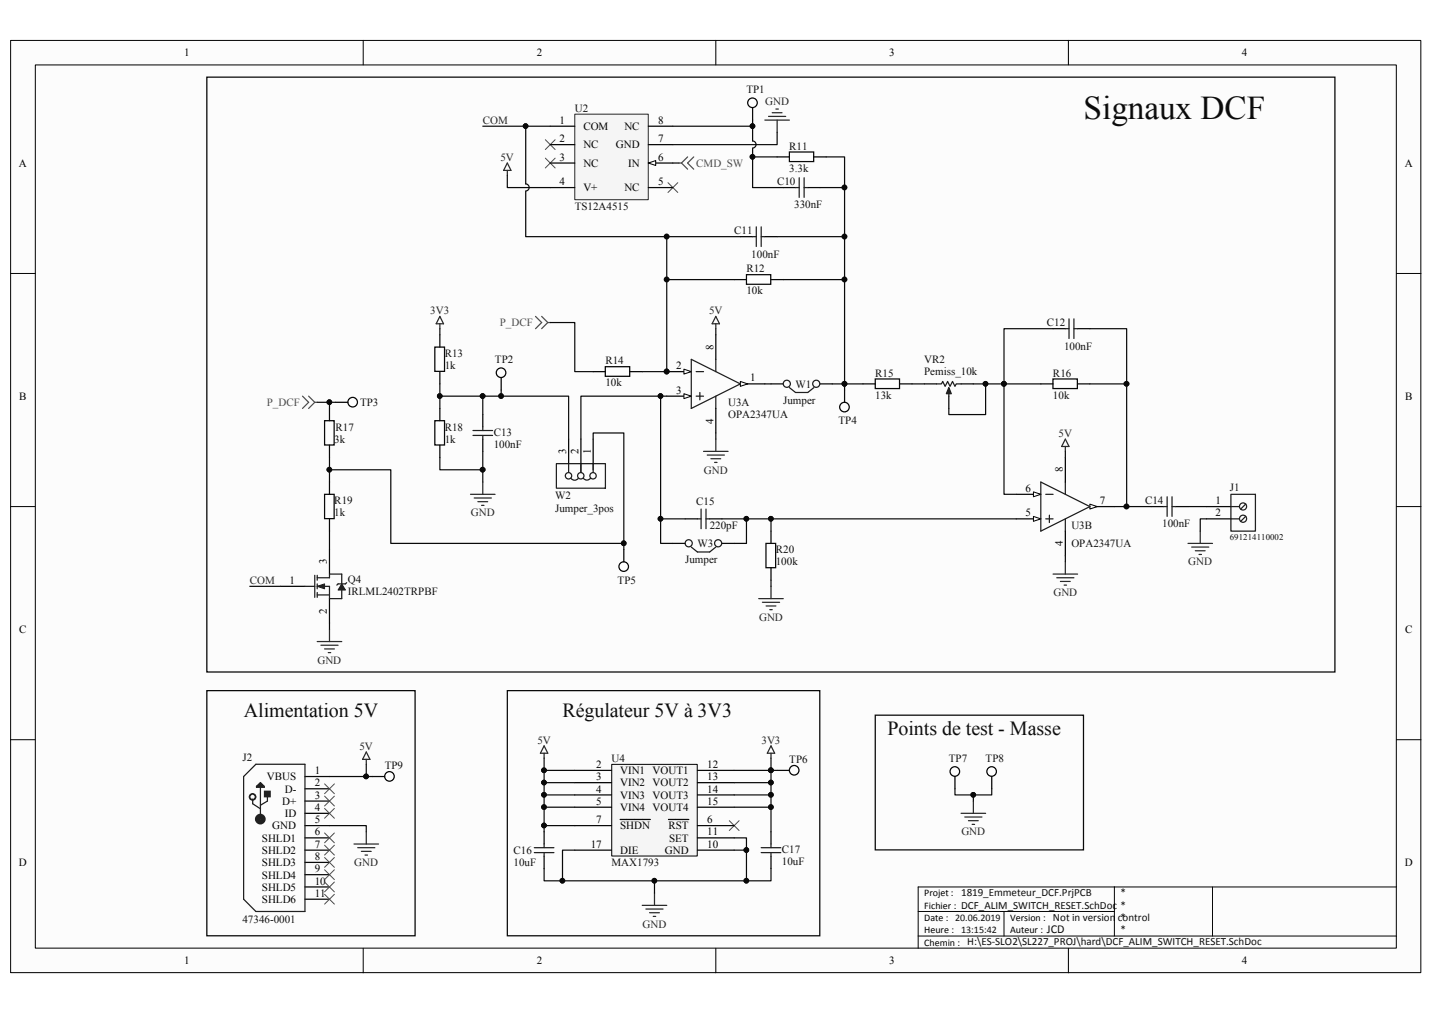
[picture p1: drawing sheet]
<svg xmlns="http://www.w3.org/2000/svg" width="297mm" height="210mm" viewBox="0 0 297 210" stroke-linecap="round" stroke-linejoin="round" font-family="sans-serif">
<path d="M2.2 8.4h292.5v193.2h-292.5z" fill="#fcfcfc"/>
<path d="M2.2 8.4h292.5v193.2h-292.5z" fill="none" stroke="#000" stroke-width=".21"/>
<path d="M7.4 13.5h282.2v183.1h-282.2z" fill="#fcfcfc"/>
<g fill="none" stroke="#000" stroke-width=".21">
<path d="M7.3 13.5h282.3v183.1h-282.3zM75.3 8.4v5.1M148.5 8.4v5.1M221.6 8.4v5.1M2.2 56.7h5.1M289.6 56.7h5.1M2.2 105h5.1M289.6 105h5.1M2.2 153.3h5.1M289.6 153.3h5.1M75.3 196.6v5.1M148.5 196.6v5.1"/>
<path d="M190.4 189h40.7M190.4 194h99.2M208.2 189v5M221.6 196.6v5.1M231.1 183.9v10.1M251.5 183.9h-61.1v12.7M289.6 183.9h-38.1v10.1"/>
</g>
<g fill="none" stroke="#000" stroke-width=".25">
<path d="M226 105h5.1M42.9 143.2h43.2v50.8h-43.2zM105.2 143.2h64.8v50.8h-64.8zM63.2 161h5.1M63.2 163.5h5.1M63.2 166.1h5.1M63.2 168.6h5.1M63.2 171.2h5.1M63.2 173.7h5.1M63.2 176.2h5.1M63.2 178.8h5.1M112.9 172.4v2.6"/>
<path d="M112.9 177.5v2.6M159.9 172.4v2.6M159.9 177.5v2.6M63.2 181.3h5.1M63.2 186.4h5.1M63.2 183.9h5.1"/>
</g>
<g fill="none" stroke="#1c1c1c" stroke-width=".25">
<path d="M50.5 161l2.6-2.6h10.1v30.6h-10.1l-2.6-2.6zM52.4 165.6v1l1.6 1.1M53.2 163l.8-.8 .8 .8v.2h-1.6zM53.2 163h1.4M54 163.2v6.6M54 162.4l-.4 .4h.8l-.4-.2M55.5 164.9v1.2l-1.5 .8M110.8 175.7h4.1M110.8 176.7h4.1M112.9 175v.7M112.9 176.7v.8M157.9 175.7h4"/>
<path d="M157.9 176.7h4M159.9 175v.7M159.9 176.7v.8"/>
</g>
<path d="M54.9 164h1.1v1.2h-1.1z" fill-rule="evenodd" fill="#1c1c1c" stroke="#1c1c1c" stroke-width=".25"/>
<g fill="none" stroke="#1c1c1c" stroke-width="1.3">
<circle cx="52.4" cy="165.2" r=".18"/>
<circle cx="54" cy="169.8" r=".48"/>
</g>
<g fill="none" stroke="#262626" stroke-width=".25">
<path d="M76 155.9l.7 1.5h-1.5zM76 157.4v1M112.9 154.6l.7 1.5h-1.5zM112.9 156.1v1.1M159.9 154.6l.8 1.5h-1.6zM159.9 156.1v1.1M73.4 175h5.1M74.2 175.7h3.5M74.9 176.5h2.1M75.7 177.3h.5M76 172.4v2.6M133.2 187.7h5.1"/>
<path d="M134 188.4h3.5M134.7 189.2h2.1M135.5 190h.5M135.7 185.1v2.6"/>
</g>
<g fill="none" stroke="#4c4c4c" stroke-width=".21">
<path d="M67.3 162.5l2.1 2M67.3 165l2.1 2.1M67.3 167.6l2.1 2M67.3 172.7l2.1 2M67.3 175.2l2.1 2.1M67.3 177.8l2.1 2M69.4 162.5l-2.1 2M69.4 165l-2.1 2.1M69.4 167.6l-2.1 2M69.4 172.7l-2.1 2M69.4 175.2l-2.1 2.1M69.4 177.8l-2.1 2"/>
<path d="M67.3 180.3l2.1 2M67.3 182.9l2.1 2M67.3 185.4l2.1 2M69.4 180.3l-2.1 2M69.4 182.9l-2.1 2M69.4 185.4l-2.1 2"/>
</g>
<path d="M226 104.5l1.6 .5-1.6 .5z" fill="#fcfcfc"/>
<path d="M226 104.5l1.6 .5-1.6 .5z" fill="none" stroke="#000" stroke-width=".21"/>
<path d="M210.8 107.6h5.1" fill="none" stroke="#000" stroke-width=".25"/>
<path d="M214.3 107.1l1.6 .5-1.6 .5z" fill="#fcfcfc"/>
<path d="M214.3 107.1l1.6 .5-1.6 .5z" fill="none" stroke="#000" stroke-width=".21"/>
<path d="M210.8 102.5h5.1" fill="none" stroke="#000" stroke-width=".25"/>
<path d="M214.3 102l1.6 .5-1.6 .5z" fill="#fcfcfc"/>
<path d="M214.3 102l1.6 .5-1.6 .5z" fill="none" stroke="#000" stroke-width=".21"/>
<path d="M215.9 99.9l10.1 5.1-10.1 5.1zM221 99.9v2.6M216.9 102.5h1.5M216.9 107.6h1.5M217.6 106.8v1.5M221 107.6v2.5" fill="none" stroke="#1c1c1c" stroke-width=".25"/>
<path d="M153.5 79.6h5.1M221 94.8v5.1M221 110.1v5.1" fill="none" stroke="#000" stroke-width=".25"/>
<path d="M153.5 79.1l1.6 .5-1.6 .5z" fill="#fcfcfc"/>
<path d="M153.5 79.1l1.6 .5-1.6 .5z" fill="none" stroke="#000" stroke-width=".21"/>
<path d="M138.3 82.1h5.1" fill="none" stroke="#000" stroke-width=".25"/>
<path d="M141.8 81.6l1.6 .5-1.6 .5z" fill="#fcfcfc"/>
<path d="M141.8 81.6l1.6 .5-1.6 .5z" fill="none" stroke="#000" stroke-width=".21"/>
<path d="M138.3 77h5.1" fill="none" stroke="#000" stroke-width=".25"/>
<path d="M141.8 76.5l1.6 .5-1.6 .5z" fill="#fcfcfc"/>
<path d="M141.8 76.5l1.6 .5-1.6 .5z" fill="none" stroke="#000" stroke-width=".21"/>
<circle cx="138.3" cy="77" r=".48" fill="#0e0e0e" stroke="#0e0e0e" stroke-width=".21"/>
<path d="M143.4 74.5l10.1 5.1-10.1 5.1zM144.4 77h1.5M148.5 74.5v2.5M144.4 82.1h1.5M145.2 81.4v1.5M148.5 82.1v2.6" fill="none" stroke="#1c1c1c" stroke-width=".25"/>
<path d="M148.5 69.4v5.1M148.5 84.7v5.1M250.2 105h5.1M250.2 107.6h5.1" fill="none" stroke="#000" stroke-width=".25"/>
<circle cx="257.8" cy="105" r=".74" fill="#fefefe" stroke="#1c1c1c" stroke-width=".25"/>
<path d="M258.4 104.5l-1.1 1.1" fill="none" stroke="#1c1c1c" stroke-width=".25"/>
<circle cx="257.8" cy="107.5" r=".74" fill="#fefefe" stroke="#1c1c1c" stroke-width=".25"/>
<path d="M255.3 102.5h5.1v7.6h-5.1zM255.3 105h1.8M255.3 107.6h1.8M258.4 107l-1.1 1.1" fill="none" stroke="#1c1c1c" stroke-width=".25"/>
<path d="M90.2 72h2v5h-2z" fill-rule="evenodd" fill="#fefefe" stroke="#000" stroke-width=".25"/>
<path d="M91.2 69.4v2.6M91.2 77v2.6" fill="none" stroke="#000" stroke-width=".25"/>
<path d="M90.2 87.2h2v5h-2z" fill-rule="evenodd" fill="#fefefe" stroke="#000" stroke-width=".25"/>
<path d="M91.2 84.7v2.5M91.2 92.3v2.5M100.1 85.9v2.6M100.1 91v2.6" fill="none" stroke="#000" stroke-width=".25"/>
<path d="M65.8 133h5.1M66.6 133.8h3.5M67.3 134.5h2.1M68.1 135.3h.5M68.3 130.5v2.5" fill="none" stroke="#262626" stroke-width=".25"/>
<path d="M98.1 89.2h4.1M98.1 90.3h4.1M100.1 88.5v.7M100.1 90.3v.7" fill="none" stroke="#1c1c1c" stroke-width=".25"/>
<path d="M125.5 76h5.1v2h-5.1z" fill-rule="evenodd" fill="#fefefe" stroke="#000" stroke-width=".25"/>
<path d="M123 77h2.6M130.7 77h2.5" fill="none" stroke="#000" stroke-width=".25"/>
<path d="M154.8 56.9h5.1v2h-5.1z" fill-rule="evenodd" fill="#fefefe" stroke="#000" stroke-width=".25"/>
<path d="M152.3 58h2.5M153.5 49.1h2.6M158.6 49.1h2.6M159.9 58h2.5" fill="none" stroke="#000" stroke-width=".25"/>
<g fill="none" stroke="#262626" stroke-width=".25">
<path d="M105.2 33.8l.8 1.5h-1.5zM105.2 35.3v1M148.5 65.6l.7 1.5h-1.5zM148.5 67.1v1M145.9 93.6h5.1M146.7 94.3h3.5M147.4 95.1h2.1M148.2 95.9h.5M148.5 91v2.6M221 91l.7 1.6h-1.5zM221 92.6v1M218.4 119h5.1"/>
<path d="M219.2 119.8h3.5M221 116.5v2.5M219.9 120.5h2.1M220.7 121.3h.5"/>
</g>
<path d="M156.1 49.1h.8M156.9 47v4.1M157.9 47v4.1M157.9 49.1h.7" fill="none" stroke="#1c1c1c" stroke-width=".25"/>
<path d="M113.1 29l2 2M113.1 32.8l2 2M115.1 29l-2 2M115.1 32.8l-2 2M138.5 37.9l2.1 2M140.6 37.9l-2.1 2" fill="none" stroke="#4c4c4c" stroke-width=".21"/>
<path d="M163.7 31.5h5.1v2h-5.1z" fill-rule="evenodd" fill="#fefefe" stroke="#000" stroke-width=".25"/>
<path d="M161.2 32.5h2.5M162.4 38.9h2.6M167.5 38.9h2.6M168.8 32.5h2.6M218.4 68.1h2.6M223.5 68.1h2.5M139.6 112.7h2.5M142.1 107.6h2.5M147.2 107.6h2.5M149.7 112.7h2.6M238.8 105h2.5M243.8 105h2.6" fill="none" stroke="#000" stroke-width=".25"/>
<g fill="none" stroke="#1c1c1c" stroke-width=".25">
<path d="M165 38.9h.8M165.8 36.9v4M166.8 36.9v4M166.8 38.9h.7M221 68.1h.7M221.7 66.1v4.1M222.7 66.1v4.1M222.7 68.1h.8M143.4 113.4l1.2 1h2.6l1.3-1M144.6 107.6h.8M145.4 105.5v4.1M146.4 105.5v4.1"/>
<path d="M146.4 107.6h.8M241.3 105h.8M242.1 103v4.1M243.1 103v4.1M243.1 105h.7"/>
<circle cx="142.8" cy="112.6" r=".74"/>
<circle cx="148.9" cy="112.6" r=".74"/>
</g>
<path d="M158.6 24.9h5.1M159.4 24.1h3.6M160.2 23.4h2M160.9 22.6h.5M161.2 24.9v2.5M246.4 112.7h5.1M247.2 113.4h3.5M247.9 114.2h2M248.7 114.9h.5M248.9 110.1v2.6" fill="none" stroke="#262626" stroke-width=".25"/>
<path d="M151.3 170.1l2 2.1M153.3 170.1l-2 2.1" fill="none" stroke="#4c4c4c" stroke-width=".21"/>
<path d="M158.9 112.7h2v5h-2z" fill-rule="evenodd" fill="#fefefe" stroke="#000" stroke-width=".25"/>
<path d="M68.3 113.9v5.1M159.9 110.1v2.6M159.9 117.7v2.6M58.2 121.6h5M68.3 124.1v5.1" fill="none" stroke="#000" stroke-width=".25"/>
<path d="M100.1 99.9v2.6M97.6 102.5h5.1M98.4 103.2h3.5M99.1 104h2M99.9 104.8h.5M157.4 124.1h5M158.1 124.9h3.6M158.9 125.6h2M159.7 126.4h.5M159.9 121.6v2.5" fill="none" stroke="#262626" stroke-width=".25"/>
<path d="M65.3 119.3v4.5M65.8 119.8h2.5M65.8 119.3v1M63.2 121.6h2.1M65.8 121.6h2.5v2.5M65.8 123.3h2.5M65.8 121v1.1M65.8 122.8v1" fill="none" stroke="#1c1c1c" stroke-width=".25"/>
<path d="M65.8 121.6l1.5-.6v1.1z" fill="#1c1c1c"/>
<path d="M65.8 121.6l1.5-.6v1.1z" fill="none" stroke="#1c1c1c" stroke-width=".21"/>
<path d="M68.3 119.8v-.8h2.6v2M70.9 122.3v1.8h-2.6" fill="none" stroke="#1c1c1c" stroke-width=".25"/>
<path d="M70.9 121l.7 1.3h-1.5z" fill="#1c1c1c"/>
<path d="M70.9 121l.7 1.3h-1.5z" fill="none" stroke="#1c1c1c" stroke-width=".21"/>
<path d="M71.9 120.8l-.3 .2h-1.5l-.2 .3" fill="none" stroke="#1c1c1c" stroke-width=".25"/>
<path d="M91.2 65.6l.8 1.5h-1.5zM91.2 67.1v1" fill="none" stroke="#262626" stroke-width=".25"/>
<path d="M42.9 16h234v123.3h-234z" fill="none" stroke="#000" stroke-width=".25"/>
<path d="M67.3 87.2h2v5h-2z" fill-rule="evenodd" fill="#fefefe" stroke="#000" stroke-width=".25"/>
<path d="M68.3 84.7v2.5M68.3 92.3v2.5" fill="none" stroke="#000" stroke-width=".25"/>
<path d="M67.3 102.5h2v5h-2z" fill-rule="evenodd" fill="#fefefe" stroke="#000" stroke-width=".25"/>
<path d="M68.3 99.9v2.6M68.3 107.6v2.5" fill="none" stroke="#000" stroke-width=".25"/>
<path d="M140.8 33.8h.5M141.3 33.8l1.3 1.3M142.6 32.5l-1.3 1.3M143.9 32.5l-1.3 1.3 1.3 1.3M111.1 65.6l1.2 1.3-1.2 1.2M112.3 65.6l1.3 1.3M113.6 66.9l-1.3 1.2M113.6 66.9h.5M62.7 82.1l1.3 1.3-1.3 1.3M64 82.1l1.3 1.3M65.3 83.4l-1.3 1.3M65.3 83.4h.5" fill="none" stroke="#4c4c4c" stroke-width=".25"/>
<path d="M119.3 23.7h15.2v17.7h-15.2z" fill="#f5f5f5"/>
<path d="M119.2 23.7h15.3v17.7h-15.3z" fill="none" stroke="#262626" stroke-width=".21"/>
<path d="M114.1 26.2h5.1M114.1 30h5.1M114.1 33.8h5.1M114.1 38.9h5.1M134.5 33.8h5.1M134.5 38.9h5.1" fill="none" stroke="#000" stroke-width=".25"/>
<path d="M134.5 33.8l1.5-.5v1z" fill="#fcfcfc"/>
<path d="M134.5 33.8l1.5-.5v1z" fill="none" stroke="#000" stroke-width=".21"/>
<path d="M134.5 30h5.1M134.5 26.2h5.1" fill="none" stroke="#000" stroke-width=".25"/>
<path d="M218.4 78.6h5v1.9h-5z" fill-rule="evenodd" fill="#fefefe" stroke="#000" stroke-width=".25"/>
<path d="M191.7 79.6h2.5M215.9 79.6h2.5M223.5 79.6h2.5M196.8 82.1v2.6" fill="none" stroke="#000" stroke-width=".25"/>
<path d="M196.8 80.9v1.2" fill="none" stroke="#1c1c1c" stroke-width=".25"/>
<path d="M196.8 80.3l.5 1.3h-1z" fill="#1c1c1c"/>
<g fill="none" stroke="#1c1c1c" stroke-width=".25">
<path d="M194.2 79.6h1.1l.2-.5 .5 1 .5-1 .5 1 .6-1 .5 1 .2-.5h1M163.7 80.3l1.3 1.1h2.5l1.3-1.1M196.8 80.3l.5 1.3h-1z"/>
<circle cx="163.2" cy="79.6" r=".74"/>
<circle cx="169.3" cy="79.6" r=".74"/>
</g>
<path d="M159.9 79.6h2.5M170.1 79.6h2.5M199.3 79.6h2.6" fill="none" stroke="#000" stroke-width=".25"/>
<path d="M181.5 78.6h5.1v1.9h-5.1z" fill-rule="evenodd" fill="#fefefe" stroke="#000" stroke-width=".25"/>
<path d="M179 79.6h2.5M186.6 79.6h2.6M117.9 91v5.1M120.5 91v5.1M123 91v5.1" fill="none" stroke="#000" stroke-width=".25"/>
<g fill="none" stroke="#1c1c1c" stroke-width=".25">
<path d="M115.4 96.1h10.2v5.1h-10.2zM117.9 96.1v1.8M119.9 99.2a.92 .92 0 0 1-1.4 0M120.5 96.1v1.8M122.5 99.1a.89 .89 0 0 1-1.5 .1M123 96.1v1.8"/>
<circle cx="117.9" cy="98.6" r=".66"/>
<circle cx="120.5" cy="98.6" r=".66"/>
<circle cx="123" cy="98.6" r=".66"/>
</g>
<circle cx="80.8" cy="161" r=".99" fill="#fefefe" stroke="#000" stroke-width=".25"/>
<path d="M77.2 161h2.6" fill="none" stroke="#000" stroke-width=".25"/>
<circle cx="164.7" cy="159.7" r=".99" fill="#fefefe" stroke="#000" stroke-width=".25"/>
<path d="M161.2 159.7h2.5" fill="none" stroke="#000" stroke-width=".25"/>
<circle cx="73.1" cy="83.4" r=".99" fill="#fefefe" stroke="#000" stroke-width=".25"/>
<path d="M69.6 83.4h2.6" fill="none" stroke="#000" stroke-width=".25"/>
<circle cx="198" cy="159.9" r=".99" fill="#fefefe" stroke="#000" stroke-width=".25"/>
<path d="M198.1 161v2.5" fill="none" stroke="#000" stroke-width=".25"/>
<circle cx="205.7" cy="159.9" r=".99" fill="#fefefe" stroke="#000" stroke-width=".25"/>
<path d="M181.5 148.3h43.2v27.9h-43.2zM205.7 161v2.5" fill="none" stroke="#000" stroke-width=".25"/>
<path d="M199.3 168.6h5.1M200.1 169.4h3.6M200.9 170.1h2M201.6 170.9h.5M201.9 166.1v2.5" fill="none" stroke="#262626" stroke-width=".25"/>
<circle cx="103.9" cy="77.3" r=".99" fill="#fefefe" stroke="#000" stroke-width=".25"/>
<path d="M103.9 78.3v2.6" fill="none" stroke="#000" stroke-width=".25"/>
<circle cx="129.4" cy="117.5" r=".99" fill="#fefefe" stroke="#000" stroke-width=".25"/>
<path d="M129.4 113.9v2.6" fill="none" stroke="#000" stroke-width=".25"/>
<circle cx="156.1" cy="21.3" r=".99" fill="#fefefe" stroke="#000" stroke-width=".25"/>
<path d="M156.1 22.4v2.5" fill="none" stroke="#000" stroke-width=".25"/>
<circle cx="175.1" cy="84.4" r=".99" fill="#fefefe" stroke="#000" stroke-width=".25"/>
<path d="M175.2 80.9v2.5" fill="none" stroke="#000" stroke-width=".25"/>
<path d="M126.9 158.5h17.7v19h-17.7z" fill="#f5f5f5"/>
<path d="M126.9 158.5h17.7v19h-17.7z" fill="none" stroke="#000" stroke-width=".21"/>
<g fill="none" stroke="#000" stroke-width=".25">
<path d="M119.2 159.7h7.6M144.6 159.7h7.7M119.2 162.3h7.6M119.2 164.8h7.6M119.2 167.3h7.6M119.2 171.2h7.6M119.2 176.2h7.6M128.6 169.9h6.3M138.6 169.9h4.3M144.6 162.3h7.7M144.6 164.8h7.7M144.6 167.3h7.7"/>
<path d="M144.6 171.2h7.7M144.6 176.2h7.7M144.6 173.7h7.7"/>
</g>
<g fill="none" stroke="#0e0e0e" stroke-width=".25">
<path d="M100.1 26.2h8.9M105.2 36.3v2.6h8.9M109 39.7v9.4h44.5M114.1 26.2h-5.1v11.9a.74 .74 0 0 1 .7 .8 .74 .74 0 0 1-.7 .7M139.6 26.2h16.5v3a.74 .74 0 0 1 .7 .8 .74 .74 0 0 1-.7 .7M139.6 33.8h1.2M156.1 32.5v6.4h6.3M156.1 30.7v1.8h5.1M156.1 24.9v1.3M161.2 27.4v2.6h-21.6M170.1 38.9h5.1M171.4 32.5h3.8v16.6h-14"/>
<path d="M138.3 49.1v8.9M152.3 58h-14v19h-5.1M162.4 58h12.8v21.6h-2.6M175.2 49.1v8.9M91.2 79.6v5.1M91.2 68.1v1.3M114.1 66.9h5.1v10.1h3.8M148.5 68.1v1.3M158.6 79.6h1.3M179 79.6h-3.8v1.3M189.2 79.6h2.5M204.4 79.6v6.3h-7.6v-1.2"/>
<path d="M215.9 79.6h-7.7v22.9h2.6M218.4 68.1h-10.2v11.5h-6.3M226 68.1h7.7v36.9M226 79.6h7.7M65.8 83.4h2.5v1.3M68.3 94.8v5.1M68.3 83.4h1.3M91.2 82.1h8.9v3.8M100.1 93.6v3.8h-8.9v-2.6M100.1 82.1h17.8v8.9M100.1 97.4v2.5M103.9 80.9v1.2"/>
<path d="M123 91v-1.2h6.4v22.9h-48.3v-15.3h-12.8M137 82.1h-16.5v8.9M138.3 82.1h-1.3v25.5h5.1M148.5 89.8v1.2M221 93.6v1.2M68.3 110.1v3.8M129.4 112.7v1.2M137 107.6v5.1h2.6M149.7 107.6h61.1M154.8 107.6v5.1h-2.5M159.9 107.6v2.5M221 115.2v1.3"/>
<path d="M231.1 105h7.7M246.4 105h3.8M250.2 107.6h-1.3v2.5M51.8 121.6h6.4M68.3 129.2v1.3M159.9 120.3v1.3M76 158.4v2.6h-7.7M112.9 157.2v10.1h6.3M112.9 159.7h6.3M152.3 159.7h8.9M159.9 157.2v15.2M68.3 171.2h7.7v1.2"/>
<path d="M76 161h1.2M112.9 167.3v3.9h6.3M112.9 162.3h6.3M112.9 164.8h6.3M112.9 171.2v1.2M119.2 176.2h-2.5v6.4h19M152.3 173.7h2.5v8.9M152.3 162.3h7.6M152.3 164.8h7.6M152.3 167.3h7.6M152.3 176.2h2.5M198.1 163.5v1.3h7.6v-1.3"/>
<path d="M201.9 164.8v1.3M112.9 180.1v2.5h3.8M159.9 180.1v2.5h-24.2v2.5"/>
</g>
<g fill="#0e0e0e" stroke="#0e0e0e" stroke-width=".21">
<circle cx="112.8" cy="159.7" r=".48"/>
<circle cx="112.8" cy="162.2" r=".48"/>
<circle cx="112.8" cy="164.8" r=".48"/>
<circle cx="159.9" cy="159.7" r=".48"/>
<circle cx="159.9" cy="162.2" r=".48"/>
<circle cx="159.9" cy="164.8" r=".48"/>
<circle cx="159.9" cy="167.3" r=".48"/>
<circle cx="154.8" cy="176.2" r=".48"/>
<circle cx="135.7" cy="182.6" r=".48"/>
<circle cx="116.6" cy="182.6" r=".48"/>
<circle cx="75.9" cy="161" r=".49"/>
<circle cx="100.1" cy="82.1" r=".49"/>
<circle cx="91.2" cy="82.1" r=".48"/>
<circle cx="175.1" cy="38.9" r=".48"/>
<circle cx="208.2" cy="79.6" r=".48"/>
<circle cx="156.1" cy="32.5" r=".48"/>
<circle cx="112.8" cy="171.1" r=".48"/>
<circle cx="112.8" cy="167.3" r=".48"/>
<circle cx="137" cy="107.5" r=".48"/>
<circle cx="154.8" cy="107.5" r=".48"/>
<circle cx="100.1" cy="97.4" r=".49"/>
<circle cx="233.6" cy="79.6" r=".49"/>
<circle cx="137" cy="82.1" r=".48"/>
<circle cx="138.3" cy="57.9" r=".48"/>
<circle cx="138.3" cy="77" r=".48"/>
<circle cx="138.3" cy="49" r=".48"/>
<circle cx="68.3" cy="97.4" r=".48"/>
<circle cx="154.8" cy="182.6" r=".48"/>
<circle cx="68.3" cy="83.4" r=".48"/>
<circle cx="156.1" cy="26.1" r=".48"/>
<circle cx="109" cy="26.1" r=".48"/>
<circle cx="204.4" cy="79.6" r=".48"/>
<circle cx="129.4" cy="112.6" r=".48"/>
<circle cx="175.1" cy="79.6" r=".48"/>
<circle cx="175.1" cy="57.9" r=".48"/>
<circle cx="233.6" cy="105" r=".49"/>
<circle cx="159.9" cy="107.5" r=".48"/>
<circle cx="175.1" cy="49" r=".48"/>
<circle cx="103.9" cy="82.1" r=".48"/>
<circle cx="201.9" cy="164.8" r=".48"/>
</g>
<text font-size="6.9" fill="#0e0e0e" x="224.7" y="24.7">Signaux DCF</text>
<g font-size="4.1" fill="#0e0e0e">
<text x="50.5" y="148.6">Alimentation 5V</text>
<text x="116.7" y="148.6">Régulateur 5V à 3V3</text>
<text x="184.1" y="152.4">Points de test - Masse</text>
</g>
<text font-size="2.5" fill="#0e0e0e" x="217.1" y="193.4">JCD</text>
<g font-size="2.3">
<text x="38.2" y="11.7">1</text>
<text x="111.3" y="11.7">2</text>
<text x="184.4" y="11.7">3</text>
<text x="257.6" y="11.7">4</text>
<text x="116" y="25.7">1</text>
<text x="116" y="29.5">2</text>
<text x="121" y="26.9">COM</text>
<text x="129.5" y="26.9">NC</text>
<text x="136.5" y="29.5">7</text>
<text x="136.5" y="25.7">8</text>
<text x="3.9" y="34.6">A</text>
<text x="116" y="33.3">3</text>
<text x="121" y="30.8">NC</text>
<text x="121" y="34.6">NC</text>
<text x="127.7" y="30.8">GND</text>
<text x="130.3" y="34.6">IN</text>
<text x="136.5" y="33.3">6</text>
<text x="291.3" y="34.6">A</text>
<text x="116" y="38.4">4</text>
<text x="121" y="39.7">V+</text>
<text x="129.5" y="39.7">NC</text>
<text x="136.5" y="38.4">5</text>
<text x="140.2" y="76.5">2</text>
<text x="148" y="72.5" transform="rotate(-90 148 72.5)">8</text>
<text x="4" y="82.9">B</text>
<text x="140.2" y="81.6">3</text>
<text x="155.6" y="79.1">1</text>
<text x="291.4" y="82.9">B</text>
<text x="148" y="87.8" transform="rotate(-90 148 87.8)">4</text>
<text x="117.4" y="94.1" transform="rotate(-90 117.4 94.1)">3</text>
<text x="120" y="94.1" transform="rotate(-90 120 94.1)">2</text>
<text x="122.5" y="94.1" transform="rotate(-90 122.5 94.1)">1</text>
<text x="212.7" y="102">6</text>
<text x="220.5" y="97.9" transform="rotate(-90 220.5 97.9)">8</text>
<text x="212.7" y="107.1">5</text>
<text x="228.1" y="104.5">7</text>
<text x="252.1" y="104.5">1</text>
<text x="252.1" y="107.1">2</text>
<text x="220.5" y="113.3" transform="rotate(-90 220.5 113.3)">4</text>
<text x="67.8" y="117" transform="rotate(-90 67.8 117)">3</text>
<text x="60.1" y="121.1">1</text>
<text x="4" y="131.2">C</text>
<text x="67.8" y="127.3" transform="rotate(-90 67.8 127.3)">2</text>
<text x="291.4" y="131.2">C</text>
<text x="55.3" y="161.8">VBUS</text>
<text x="65.3" y="160.5">1</text>
<text x="123.7" y="159.2">2</text>
<text x="123.7" y="161.8">3</text>
<text x="128.6" y="160.5">VIN1 VOUT1</text>
<text x="146.7" y="159.2">12</text>
<text x="146.7" y="161.8">13</text>
<text x="58.5" y="166.8">D+</text>
<text x="59.1" y="164.3">D-</text>
<text x="65.3" y="163">2</text>
<text x="65.3" y="165.6">3</text>
<text x="123.7" y="164.3">4</text>
<text x="123.7" y="166.8">5</text>
<text x="128.6" y="163">VIN2 VOUT2</text>
<text x="128.6" y="165.6">VIN3 VOUT3</text>
<text x="146.7" y="164.3">14</text>
<text x="146.7" y="166.8">15</text>
<text x="56.5" y="171.9">GND</text>
<text x="59.1" y="169.4">ID</text>
<text x="65.3" y="168.1">4</text>
<text x="65.3" y="170.6">5</text>
<text x="65.3" y="173.2">6</text>
<text x="123.7" y="170.6">7</text>
<text x="128.6" y="168.1">VIN4 VOUT4</text>
<text x="128.6" y="171.9">SHDN</text>
<text x="138.6" y="171.9">RST</text>
<text x="146.7" y="170.6">6</text>
<text x="146.7" y="173.2">11</text>
<text x="3.9" y="179.6">D</text>
<text x="54.3" y="174.5">SHLD1</text>
<text x="54.3" y="177">SHLD2</text>
<text x="54.3" y="179.6">SHLD3</text>
<text x="65.3" y="175.7">7</text>
<text x="65.3" y="178.3">8</text>
<text x="122.5" y="175.7">17</text>
<text x="128.6" y="177">DIE</text>
<text x="137.9" y="177">GND</text>
<text x="138.8" y="174.5">SET</text>
<text x="146.7" y="175.7">10</text>
<text x="291.3" y="179.6">D</text>
<text x="54.3" y="182.1">SHLD4</text>
<text x="54.3" y="184.7">SHLD5</text>
<text x="65.3" y="180.8">9</text>
<text x="65.3" y="185.9">11</text>
<text x="65.3" y="183.4">10</text>
<text x="54.3" y="187.2">SHLD6</text>
<text x="38.2" y="199.9">1</text>
<text x="111.3" y="199.9">2</text>
<text x="184.4" y="199.9">3</text>
<text x="257.6" y="199.9">4</text>
</g>
<g font-size="2.3" fill="#0e0e0e">
<text x="119.2" y="23.1">U2</text>
<text x="154.8" y="19.3">TP1</text>
<text x="163.7" y="31">R11</text>
<text x="163.7" y="35.6">3.3k</text>
<text x="161.2" y="38.4">C10</text>
<text x="119.2" y="43.5">TS12A4515</text>
<text x="164.7" y="43.2">330nF</text>
<text x="152.3" y="48.6">C11</text>
<text x="155.8" y="53.4">100nF</text>
<text x="154.8" y="56.4">R12</text>
<text x="154.8" y="61">10k</text>
<text x="217.1" y="67.6">C12</text>
<text x="92.2" y="74">R13</text>
<text x="92.2" y="76.5">1k</text>
<text x="102.7" y="75.3">TP2</text>
<text x="125.6" y="75.5">R14</text>
<text x="191.7" y="75.3">VR2</text>
<text x="191.7" y="77.8">Pemiss_10k</text>
<text x="220.7" y="72.5">100nF</text>
<text x="125.6" y="80.1">10k</text>
<text x="162.4" y="83.7">Jumper</text>
<text x="165" y="80.3">W1</text>
<text x="181.5" y="78.1">R15</text>
<text x="181.5" y="82.6">13k</text>
<text x="218.4" y="78.1">R16</text>
<text x="218.4" y="82.6">10k</text>
<text x="69.6" y="89.3">R17</text>
<text x="74.7" y="84.2">TP3</text>
<text x="92.2" y="89.3">R18</text>
<text x="151" y="84.2">U3A</text>
<text x="151" y="86.7">OPA2347UA</text>
<text x="173.9" y="88">TP4</text>
<text x="69.3" y="91.8">3k</text>
<text x="92.2" y="91.8">1k</text>
<text x="102.4" y="92.8">100nF</text>
<text x="102.4" y="90.3">C13</text>
<text x="255.1" y="101.7">J1</text>
<text x="69.3" y="104.5">R19</text>
<text x="69.3" y="107.1">1k</text>
<text x="115.1" y="103.5">W2</text>
<text x="115.1" y="106">Jumper_3pos</text>
<text x="144.4" y="104.8">C15</text>
<text x="237.5" y="104.5">C14</text>
<text x="144.6" y="113.4">W3</text>
<text x="147.2" y="109.6">220pF</text>
<text x="222.2" y="109.6">U3B</text>
<text x="222.2" y="113.4">OPA2347UA</text>
<text x="241" y="109.3">100nF</text>
<text x="142.1" y="116.7">Jumper</text>
<text x="160.9" y="114.7">R20</text>
<text x="160.9" y="117.2">100k</text>
<text x="72.1" y="120.8">Q4</text>
<text x="72.1" y="123.4">IRLML2402TRPBF</text>
<text x="128.1" y="121.1">TP5</text>
<text x="50.3" y="157.7">J2</text>
<text x="79.8" y="159.5">TP9</text>
<text x="126.8" y="157.9">U4</text>
<text x="163.7" y="158.2">TP6</text>
<text x="196.8" y="157.9">TP7</text>
<text x="204.4" y="157.9">TP8</text>
<text x="106.5" y="179.6">10uF</text>
<text x="106.5" y="177">C16</text>
<text x="126.8" y="179.6">MAX1793</text>
<text x="162.2" y="179.3">10uF</text>
<text x="162.2" y="176.7">C17</text>
<text x="232.4" y="185.8">*</text>
<text x="50.3" y="191.3">47346-0001</text>
<text x="232.4" y="188.3">*</text>
<text x="232.4" y="190.9">*</text>
<text x="232.4" y="193.4">*</text>
</g>
<g font-size="2.3" fill="#262626">
<text x="158.7" y="21.8">GND</text>
<text x="100.1" y="25.7">COM</text>
<text x="103.8" y="33.3">5V</text>
<text x="89.2" y="65.1">3V3</text>
<text x="147.1" y="65.1">5V</text>
<text x="219.5" y="90.6">5V</text>
<text x="146" y="98.2">GND</text>
<text x="97.7" y="107.1">GND</text>
<text x="246.5" y="117.2">GND</text>
<text x="51.8" y="121.1">COM</text>
<text x="218.5" y="123.6">GND</text>
<text x="157.4" y="128.7">GND</text>
<text x="65.8" y="137.6">GND</text>
<text x="74.5" y="155.4">5V</text>
<text x="111.5" y="154.1">5V</text>
<text x="157.9" y="154.1">3V3</text>
<text x="199.4" y="173.2">GND</text>
<text x="73.5" y="179.6">GND</text>
<text x="133.3" y="192.3">GND</text>
</g>
<g font-size="2.3" fill="#4c4c4c">
<text x="144.4" y="34.6">CMD_SW</text>
<text x="103.7" y="67.6">P_DCF</text>
<text x="55.3" y="84.2">P_DCF</text>
</g>
<g font-size="2.1">
<text x="191.7" y="185.8">Projet : 1819_Emmeteur_DCF.PrjPCB</text>
<text x="191.7" y="188.4">Fichier : DCF_ALIM_SWITCH_RESET.SchDoc</text>
<text x="191.7" y="190.9">Date : 20.06.2019</text>
<text x="209.5" y="190.9">Version : Not in version control</text>
<text x="191.7" y="193.5">Heure :</text>
<text x="191.7" y="196">Chemin : H:\ES-SLO2\SL227_PROJ\hard\DCF_ALIM_SWITCH_RESET.SchDoc</text>
<text x="209.5" y="193.5">Auteur :</text>
</g>
<text font-size="2.1" fill="#0e0e0e" x="199.3" y="193.5">13:15:42</text>
<text font-size="1.8" fill="#0e0e0e" x="255.1" y="112">691214110002</text>
</svg>
